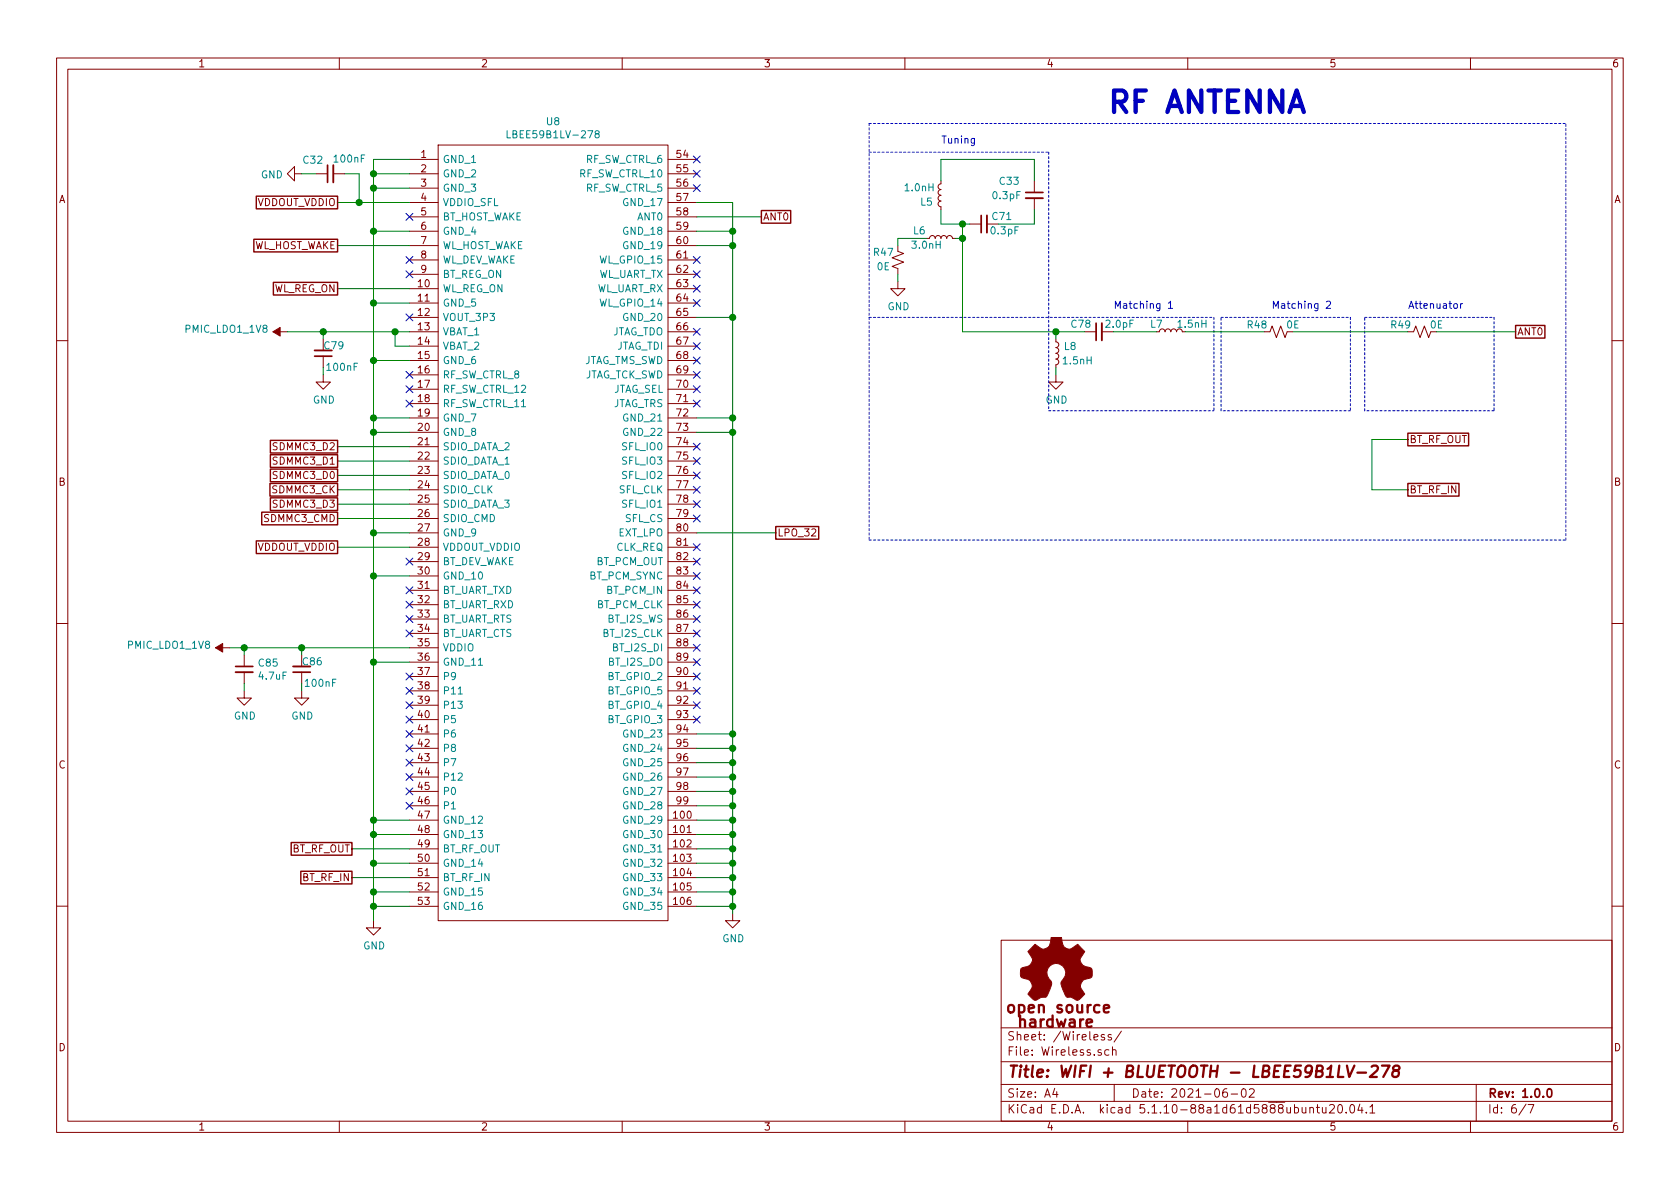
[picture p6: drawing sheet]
<svg xmlns="http://www.w3.org/2000/svg" width="297mm" height="210mm" viewBox="0 0 297 210" stroke-linecap="round" stroke-linejoin="round" font-family="sans-serif">
<g fill="none" stroke="#840000" stroke-width=".18">
<path d="M10 10.3h277v189.9h-277zM12 12.2h273v186.1h-273zM60 10.3v1.9M110 10.3v1.9M160 10.3v1.9M210 10.3v1.9M260 10.3v1.9M52.1 30.7v-1.2l-1.3 1.2 1.3 1.3v-1.3h1.2M55.9 30.7h2M58.9 30.7h2.1M72.4 28.2h5.1M72.4 30.7h5.1"/>
<path d="M72.4 33.3h5.1M72.4 35.8h5.1M72.4 38.3h5.1M77.5 25.6h40.6v137.2h-40.6zM118.1 28.2h5.1M118.1 30.7h5.1M118.1 33.3h5.1M118.1 35.8h5.1M118.1 38.3h5.1M166.4 32v.5l-.3 .1-.2 .3 .1 .4 .4 .2-.3 .1-.2 .4 .1 .3 .4 .2-.3 .1-.2 .4 .1 .4 .4 .2-.3 .1-.2 .3 .1 .4 .4 .2v.5M171.4 39.6h2.1M174.5 39.6h2"/>
<path d="M182.9 32v2M182.9 35v2.1M48.3 58.7h2.5M72.4 58.7h5.1M72.4 51h5.1M72.4 53.6h5.1M72.4 56.1h5.1M72.4 40.9h5.1M72.4 43.4h5.1M72.4 46h5.1M72.4 48.5h5.1M118.1 58.7h5.1"/>
<path d="M118.1 51h5.1M118.1 53.6h5.1M118.1 56.1h5.1M118.1 40.9h5.1M118.1 43.4h5.1M118.1 46h5.1M118.1 48.5h5.1M158.7 49.8v1.2h1.3l-1.3 1.3-1.2-1.3h1.2M158.7 43.4v1l1.1 .4-2.1 .8 2.1 .7-2.1 .8 1 .4v1M164.3 42.2l.2-.4 .2-.1 .5 .1 .2 .4 .1-.4 .3-.1 .4 .1 .2 .4 .1-.4 .3-.1 .4 .1 .2 .4 .1-.4 .3-.1 .4 .1 .2 .4h.5M186.7 59.9v.5l.3 .2 .2 .3-.1 .4-.4 .2 .3 .1 .2 .3-.1 .4-.4 .2 .3 .1 .2 .3-.1 .4-.4 .2 .3 .1 .2 .3-.1 .4-.4 .2v.5M191.8 58.7h2"/>
<path d="M194.8 58.7h2M204.5 58.7h.5l.1-.4 .3-.1 .4 .1 .2 .4 .1-.4 .3-.1 .4 .1 .2 .4 .1-.4 .3-.1 .4 .1 .2 .4 .2-.4 .2-.1 .5 .1 .1 .4h.5M223.5 58.7h1l.4-1 .8 2 .7-2 .8 2 .4-1M248.9 58.7h1l.4-1 .8 2 .7-2 .8 2 .4-1M10 60.2h2M57.1 66.3v1.3h1.3l-1.3 1.2-1.2-1.2h1.2M57.1 63v2M72.4 61.2h5.1M72.4 63.7h5.1M72.4 66.3h5.1M72.4 68.8h5.1M72.4 71.4h5.1"/>
<path d="M72.4 73.9h5.1M72.4 76.4h5.1M72.4 79h5.1M118.1 61.2h5.1M118.1 63.7h5.1M118.1 66.3h5.1M118.1 68.8h5.1M118.1 71.4h5.1M118.1 73.9h5.1M118.1 76.4h5.1M118.1 79h5.1M186.7 66.3v1.3h1.3l-1.3 1.2-1.3-1.2h1.3"/>
<path d="M285 60.2h2M72.4 81.5h5.1M72.4 84.1h5.1M72.4 86.6h5.1M72.4 89.1h5.1M72.4 91.7h5.1M72.4 94.2h5.1M72.4 96.8h5.1M72.4 99.3h5.1M118.1 81.5h5.1M118.1 84.1h5.1M118.1 86.6h5.1"/>
<path d="M118.1 89.1h5.1M118.1 91.7h5.1M118.1 94.2h5.1M118.1 96.8h5.1M118.1 99.3h5.1M10 110.3h2M38.1 114.5h2.5M43.2 115.8v2.1M43.2 118.9v2M53.3 118.9v2M72.4 101.8h5.1M72.4 104.4h5.1"/>
<path d="M72.4 106.9h5.1M72.4 109.5h5.1M72.4 112h5.1M72.4 114.5h5.1M72.4 117.1h5.1M72.4 119.6h5.1M118.1 101.8h5.1M118.1 104.4h5.1M118.1 106.9h5.1M118.1 109.5h5.1M118.1 112h5.1M118.1 114.5h5.1"/>
<path d="M118.1 117.1h5.1M118.1 119.6h5.1M285 110.3h2M43.2 122.2v1.2h1.2l-1.2 1.3-1.3-1.3h1.3M53.3 122.2v1.2h1.3l-1.3 1.3-1.2-1.3h1.2M72.4 122.2h5.1M72.4 124.7h5.1M72.4 127.2h5.1M72.4 129.8h5.1M72.4 132.3h5.1M72.4 134.9h5.1M72.4 137.4h5.1"/>
<path d="M72.4 139.9h5.1M118.1 122.2h5.1M118.1 124.7h5.1M118.1 127.2h5.1M118.1 129.8h5.1M118.1 132.3h5.1M118.1 134.9h5.1M118.1 137.4h5.1M118.1 139.9h5.1M72.4 145h5.1M72.4 147.6h5.1M72.4 150.1h5.1"/>
<path d="M72.4 152.6h5.1M72.4 155.2h5.1M72.4 157.7h5.1M72.4 142.5h5.1M118.1 145h5.1M118.1 147.6h5.1M118.1 150.1h5.1M118.1 152.6h5.1M118.1 155.2h5.1M118.1 157.7h5.1M118.1 142.5h5.1M10 160.2h2"/>
<path d="M66 162.8v1.3h1.3l-1.3 1.2-1.2-1.2h1.2M72.4 160.3h5.1M118.1 160.3h5.1M129.5 161.5v1.3h1.3l-1.3 1.3-1.2-1.3h1.2M177 166.3h108v32h-108zM285 160.2h2M60 198.3v1.9M110 198.3v1.9M160 198.3v1.9M177 194.8h108M177 191.8h108M177 187.8h108"/>
<path d="M177 181.8h108M186.5 192.5l-.4 1h1M186.8 193v1M195.3 183a.37 .37 0 0 0-.6 .1l.1 .3 .5 .1v.1l-.2 .3-.4-.1M196.1 185.7l-.5-.1-.3 .3 .1 .6 .2 .1 .5-.1M196.5 183l-.4-.1-.2 .2 .1 .3 .5 .1v.3h-.6M196.7 185.7l.2-.1 .4 .1v.9M196.7 185.1v1.5M197 191.8v3M198.3 182.3l-1.3 2M210 198.3v1.9M216.9 192.5a.62 .62 0 0 0-.7 .7l.1 .7 .2 .1 .5-.1v-.5l-.1-.2-.4-.1-.3 .3"/>
<path d="M217.7 193.5h1.1M219.6 192.7l.4-.2a.94 .94 0 0 1 0 1.5 .82 .82 0 0 1-.4-1.3zM220.9 192.7l.2-.2h.4l.2 .2 .1 .3-1 1h1M231.6 196l.2-.2 .4 .1v.9M231.6 195.8v1M232.7 195.8h.6M232.9 195.3v1.3l.4 .2M233.8 195.8l.1 .9 .3 .1 .2-.1M234.4 195.8v1M235.1 195.5l.2-.2h.4l.2 .5-.9 1h.9M236.7 195.4l.3-.1a.94 .94 0 0 1 0 1.5h-.1a1 1 0 0 1-.2-1.4zM238 196.7v.1"/>
<path d="M238.8 195.5l.3-.2a.94 .94 0 0 1 0 1.5 .82 .82 0 0 1-.3-1.3zM240.4 195.2l-.3 1.1h.9M240.8 195.8v1M241.6 196.7v.1M242.2 195.8l.4-.5v1.5M242.2 196.8h.9M260 198.3v1.9M261 191.8v6.5M269.8 195.2l-1.2 2M270.2 195.3h1l-.6 1.5"/>
</g>
<path d="M57.9 29.2v3.1M173.5 38.1v3M181.4 34h3M193.8 57.1v3.1M55.6 63h3.1M41.7 117.9h3M51.8 118.9h3.1M273.7 192.6l.3-.1a.94 .94 0 0 1 0 1.5h-.1a1 1 0 0 1-.2-1.4z" fill="none" stroke="#840000" stroke-width=".3"/>
<path d="M178.3 177.9a.56 .56 0 0 1 1 .2v.6a.54 .54 0 0 1-.5 .4 .54 .54 0 0 1-.5-.4zM238.2 188.4l.4 2 .9-2M240 189.7h1.5M242.5 188.6l.3-.2h.5l.3 .2v.4l-.1 .3-1.3 1.1h1.2M244.3 188.4h1.4l-1.1 2M246.6 189.3l-.2-.2-.1-.3a.65 .65 0 0 1 1.1-.2v.3a.69 .69 0 0 1-.8 .4 .65 .65 0 0 0-.3 1 .66 .66 0 0 0 .8 0 .66 .66 0 0 0 .2-.8l-.3-.2" fill="none" stroke="#840000" stroke-width=".41"/>
<path d="M58.9 29.2v3.1M174.5 38.1v3M181.4 35h3M194.8 57.1v3.1M55.6 62h3.1M41.7 118.9h3M51.8 117.9h3.1" fill="none" stroke="#840000" stroke-width=".33"/>
<path d="M89.7 23.1v1.3h.6M105.5 23.7l-.3-.3 .1-.2 .4-.1 .2 .1v.3l-.6 .2-.1 .2v.2l.3 .3 .3-.1 .1-.2v-.3l-.2-.1M81 122.7h.7" fill="none" stroke="#008484" stroke-width=".18"/>
<g fill="#840000" stroke="#840000" stroke-width=".18">
<path d="M48.3 58.7l1.2-.8v1.5z"/>
<path d="M38.1 114.5l1.3-.7v1.5z"/>
<path d="M183 167l.7 .5a1.22 1.22 0 0 0 1.3 .2 1.22 1.22 0 0 0 .8-1.2l.1-.7h1.8a1.89 1.89 0 0 0 .8 1.9 .98 .98 0 0 0 1.4-.2l.7-.5 1.2 1.3-.5 .7a1.15 1.15 0 0 0-.2 1.2 1.15 1.15 0 0 0 .9 .7l.9 .3a1.87 1.87 0 0 1 .1 1.6l-.6 .2a1.27 1.27 0 0 0-1.2 .8 1.27 1.27 0 0 0 .2 1.3l.4 .7-1 1-.2 .1h-.3a1.47 1.47 0 0 0-1.6-.5l-.5-.7a4 4 0 0 1-.6-2l.1-.2a1.71 1.71 0 0 0 .4-2.6 1.71 1.71 0 0 0-2.6 0 1.71 1.71 0 0 0 .3 2.6 1.38 1.38 0 0 1-.2 1.4l-.7 1.4a1.78 1.78 0 0 0-1.6 .6h-.3l-.3-.1-1-1 .5-.7a1.34 1.34 0 0 0 .1-1.4 1.34 1.34 0 0 0-1.3-.7 .7 .7 0 0 1-.6-1l.1-.7 .2-.2a2.1 2.1 0 0 0 1.7-.8 .91 .91 0 0 0-.2-1.3l-.5-.7z"/>
</g>
<g fill="none" stroke="#0000c2" stroke-width=".18" stroke-dasharray=".4 .4">
<path d="M153.7 21.8h123.2M153.7 26.9h31.7M153.7 21.8v73.7M185.4 26.9v45.7M153.7 56.1h60.9M214.6 56.1v16.5M215.9 56.1h22.9M238.8 56.1v16.5M241.3 56.1h22.9M264.2 56.1v16.5M185.4 72.6h29.2M215.9 72.6v-16.5"/>
<path d="M238.8 72.6h-22.9M241.3 72.6v-16.5M264.2 72.6h-22.9M153.7 95.5h123.2M276.9 95.5v-73.7"/>
</g>
<g fill="none" stroke="#008400" stroke-width=".18">
<path d="M53.3 30.7h2.6M59.7 35.8h12.7M61 30.7h2.5v5.1M66 30.7h6.4M66 33.3h6.4M72.4 28.2h-6.4v134.6M123.2 35.8h6.3v125.7M123.2 38.3h11.4M166.4 32v-3.8h16.5v3.8M166.4 37.1v2.5h5M170.2 39.6v19.1h21.6M182.9 37.1v2.5h-6.4"/>
<path d="M50.8 58.7h21.6M57.1 58.7v1.2M59.7 43.4h12.7M59.7 51h12.7M66 53.6h6.4M66 40.9h6.4M69.8 58.7v2.5h2.6M123.2 43.4h6.3M123.2 56.1h6.3M123.2 40.9h6.3M158.7 48.5v1.3M163.8 42.2h-5.1v1.2"/>
<path d="M168.9 42.2h1.3M186.7 58.7v1.2M196.8 58.7h7.7M209.5 58.7h14M228.6 58.7h20.3M254 58.7h14M57.1 65v1.3M59.7 79h12.7M66 76.4h6.4M66 73.9h6.4M66 63.7h6.4M123.2 76.4h6.3"/>
<path d="M123.2 73.9h6.3M186.7 65v1.3M248.9 77.7h-6.3v8.9h6.3M59.7 81.5h12.7M59.7 84.1h12.7M59.7 86.6h12.7M59.7 89.1h12.7M59.7 91.7h12.7M59.7 96.8h12.7M66 94.2h6.4M123.2 94.2h14M40.6 114.5h31.8"/>
<path d="M43.2 114.5v1.3M53.3 114.5v1.3M66 117.1h6.4M66 101.8h6.4M43.2 120.9v1.3M53.3 120.9v1.3M123.2 129.8h6.3M123.2 132.3h6.3M123.2 134.9h6.3M123.2 137.4h6.3M123.2 139.9h6.3M62.2 155.2h10.2"/>
<path d="M62.2 150.1h10.2M66 157.7h6.4M66 152.6h6.4M66 147.6h6.4M66 145h6.4M123.2 155.2h6.3M123.2 150.1h6.3M123.2 157.7h6.3M123.2 152.6h6.3M123.2 147.6h6.3M123.2 145h6.3M123.2 142.5h6.3"/>
<path d="M66 160.3h6.4M123.2 160.3h6.3"/>
</g>
<g fill="none" stroke="#840000" stroke-width=".25">
<path d="M45.3 34.7h14.4v2.2h-14.4zM134.6 37.2h5.2v2.3h-5.2zM44.9 42.3h14.8v2.2h-14.8zM48.3 49.9h11.4v2.3h-11.4zM268 57.6h5.2v2.2h-5.2zM47.8 77.9h11.9v2.2h-11.9zM248.9 76.6h10.8v2.2h-10.8zM45.3 95.7h14.4v2.2h-14.4zM46.3 90.6h13.4v2.2h-13.4zM47.7 85.5h12v2.2h-12zM47.8 88h11.9v2.3h-11.9zM47.8 80.4h11.9v2.2h-11.9z"/>
<path d="M47.8 83h11.9v2.2h-11.9zM137.2 93.1h7.6v2.2h-7.6zM248.9 85.5h9.1v2.2h-9.1zM51.5 149h10.7v2.2h-10.7zM53.2 154.1h9v2.2h-9z"/>
</g>
<path d="M206.6 53.6l.4-.3v1.2M206.6 54.5h.7M234.5 53.4l.5-.1 .3 .3-.1 .2-.7 .7h.8M258.2 53.7v.8M258.6 53.7l-.4 .2" fill="none" stroke="#0000c2" stroke-width=".18"/>
<g fill="#008400" stroke="#008400" stroke-width=".25">
<circle cx="129.5" cy="40.9" r=".51"/>
<circle cx="66" cy="40.9" r=".51"/>
<circle cx="66" cy="53.6" r=".51"/>
<circle cx="170.2" cy="42.2" r=".51"/>
<circle cx="129.5" cy="43.4" r=".51"/>
<circle cx="186.7" cy="58.7" r=".51"/>
<circle cx="129.5" cy="160.3" r=".51"/>
<circle cx="66" cy="63.7" r=".51"/>
<circle cx="66" cy="73.9" r=".51"/>
<circle cx="66" cy="147.6" r=".51"/>
<circle cx="66" cy="33.3" r=".51"/>
<circle cx="66" cy="76.4" r=".51"/>
<circle cx="66" cy="94.2" r=".51"/>
<circle cx="170.2" cy="39.6" r=".51"/>
<circle cx="66" cy="160.3" r=".51"/>
<circle cx="66" cy="101.8" r=".51"/>
<circle cx="66" cy="117.1" r=".51"/>
<circle cx="66" cy="157.7" r=".51"/>
<circle cx="66" cy="30.7" r=".51"/>
<circle cx="66" cy="145" r=".51"/>
<circle cx="66" cy="152.6" r=".51"/>
<circle cx="129.5" cy="142.5" r=".51"/>
<circle cx="129.5" cy="56.1" r=".51"/>
<circle cx="129.5" cy="73.9" r=".51"/>
<circle cx="43.2" cy="114.5" r=".51"/>
<circle cx="129.5" cy="76.4" r=".51"/>
<circle cx="129.5" cy="129.8" r=".51"/>
<circle cx="57.2" cy="58.7" r=".51"/>
<circle cx="129.5" cy="132.3" r=".51"/>
<circle cx="69.9" cy="58.7" r=".51"/>
<circle cx="129.5" cy="134.9" r=".51"/>
<circle cx="129.5" cy="137.4" r=".51"/>
<circle cx="129.5" cy="139.9" r=".51"/>
<circle cx="53.3" cy="114.5" r=".51"/>
<circle cx="129.5" cy="145" r=".51"/>
<circle cx="63.5" cy="35.8" r=".51"/>
<circle cx="129.5" cy="157.7" r=".51"/>
<circle cx="129.5" cy="155.2" r=".51"/>
<circle cx="129.5" cy="152.6" r=".51"/>
<circle cx="129.5" cy="150.1" r=".51"/>
<circle cx="129.5" cy="147.6" r=".51"/>
</g>
<g fill="none" stroke="#000084" stroke-width=".18">
<path d="M71.8 37.7l1.2 1.3M73 37.7l-1.2 1.3M122.6 27.6l1.2 1.2M122.6 30.1l1.2 1.2M122.6 32.7l1.2 1.2M123.8 27.6l-1.2 1.2M123.8 30.1l-1.2 1.2M123.8 32.7l-1.2 1.2M71.8 55.5l1.2 1.2M71.8 45.4l1.2 1.2M71.8 47.9l1.2 1.2M73 55.5l-1.2 1.2"/>
<path d="M73 45.4l-1.2 1.2M73 47.9l-1.2 1.2M122.6 58.1l1.2 1.2M122.6 45.4l1.2 1.2M122.6 47.9l1.2 1.2M122.6 50.4l1.2 1.3M122.6 53l1.2 1.2M123.8 47.9l-1.2 1.2M123.8 53l-1.2 1.2M123.8 58.1l-1.2 1.2M123.8 45.4l-1.2 1.2M123.8 50.4l-1.2 1.3"/>
<path d="M71.8 70.8l1.2 1.2M71.8 68.2l1.2 1.2M71.8 65.7l1.2 1.2M73 70.8l-1.2 1.2M73 68.2l-1.2 1.2M73 65.7l-1.2 1.2M122.6 68.2l1.2 1.2M122.6 60.6l1.2 1.2M122.6 63.1l1.2 1.3M122.6 65.7l1.2 1.2M122.6 70.8l1.2 1.2M122.6 78.4l1.2 1.2"/>
<path d="M123.8 68.2l-1.2 1.2M123.8 60.6l-1.2 1.2M123.8 63.1l-1.2 1.3M123.8 65.7l-1.2 1.2M123.8 70.8l-1.2 1.2M123.8 78.4l-1.2 1.2M71.8 98.7l1.2 1.2M73 98.7l-1.2 1.2M122.6 98.7l1.2 1.2M122.6 86l1.2 1.2M122.6 88.5l1.2 1.3M122.6 91.1l1.2 1.2"/>
<path d="M122.6 96.2l1.2 1.2M122.6 83.5l1.2 1.2M122.6 80.9l1.2 1.2M123.8 98.7l-1.2 1.2M123.8 86l-1.2 1.2M123.8 88.5l-1.2 1.3M123.8 91.1l-1.2 1.2M123.8 96.2l-1.2 1.2M123.8 83.5l-1.2 1.2M123.8 80.9l-1.2 1.2M71.8 106.3l1.2 1.2M71.8 119l1.2 1.2"/>
<path d="M71.8 103.8l1.2 1.2M71.8 111.4l1.2 1.2M71.8 108.9l1.2 1.2M73 106.3l-1.2 1.2M73 119l-1.2 1.2M73 103.8l-1.2 1.2M73 111.4l-1.2 1.2M73 108.9l-1.2 1.2M122.6 106.3l1.2 1.2M122.6 103.8l1.2 1.2M122.6 101.2l1.2 1.3M122.6 111.4l1.2 1.2"/>
<path d="M122.6 108.9l1.2 1.2M122.6 113.9l1.2 1.3M122.6 116.5l1.2 1.2M122.6 119l1.2 1.2M123.8 106.3l-1.2 1.2M123.8 103.8l-1.2 1.2M123.8 101.2l-1.2 1.3M123.8 111.4l-1.2 1.2M123.8 108.9l-1.2 1.2M123.8 113.9l-1.2 1.3M123.8 116.5l-1.2 1.2M123.8 119l-1.2 1.2"/>
<path d="M71.8 121.6l1.2 1.2M71.8 126.6l1.2 1.3M71.8 129.2l1.2 1.2M71.8 131.7l1.2 1.2M71.8 134.3l1.2 1.2M71.8 136.8l1.2 1.2M71.8 139.3l1.2 1.3M71.8 124.1l1.2 1.2M73 121.6l-1.2 1.2M73 136.8l-1.2 1.2M73 139.3l-1.2 1.3M73 126.6l-1.2 1.3"/>
<path d="M73 129.2l-1.2 1.2M73 131.7l-1.2 1.2M73 134.3l-1.2 1.2M73 124.1l-1.2 1.2M122.6 121.6l1.2 1.2M122.6 124.1l1.2 1.2M122.6 126.6l1.2 1.3M123.8 121.6l-1.2 1.2M123.8 124.1l-1.2 1.2M123.8 126.6l-1.2 1.3M71.8 141.9l1.2 1.2M73 141.9l-1.2 1.2"/>
</g>
<text font-size="5.3" fill="#0000c2" x="195.6" y="20">RF ANTENNA</text>
<g font-size="2.8" fill="#840000">
<text x="179.3" y="179.1">open source</text>
<text x="180.5" y="181.7">hardware</text>
<text x="178" y="190.5">Title: WIFI + BLUETOOTH - LBEE59B1LV-278</text>
</g>
<g font-size="2.1" fill="#840000">
<text x="178" y="184">Sheet: /Wireless/</text>
<text x="178" y="186.7">File: Wireless.sch</text>
<text x="178" y="196.9">KiCad E.D.A. kicad 5.1.10-88a1d61d5888ubuntu20.04.1</text>
<text x="178" y="194.1">Size: A4</text>
<text x="200" y="194.1">Date: 2021-06-02</text>
<text x="263" y="194.1">Rev: 1.0.0</text>
<text x="263" y="196.9">Id: 6/7</text>
</g>
<g font-size="1.8" fill="#840000">
<text x="35" y="11.9">1</text>
<text x="85" y="11.9">2</text>
<text x="135" y="11.9">3</text>
<text x="185" y="11.9">4</text>
<text x="235" y="11.9">5</text>
<text x="285" y="11.9">6</text>
<text x="74.4" y="27.9">1</text>
<text x="119.7" y="27.9">54</text>
<text x="10.4" y="35.9">A</text>
<text x="74.4" y="30.5">2</text>
<text x="74.4" y="33">3</text>
<text x="74.4" y="35.6">4</text>
<text x="119.7" y="30.5">55</text>
<text x="119.7" y="33">56</text>
<text x="119.7" y="35.6">57</text>
<text x="285.4" y="35.9">A</text>
<text x="45.4" y="36.4">VDDOUT_VDDIO</text>
<text x="74.4" y="38.1">5</text>
<text x="74.4" y="40.6">6</text>
<text x="119.7" y="38.1">58</text>
<text x="119.7" y="40.6">59</text>
<text x="134.9" y="39">ANT0</text>
<text x="44.4" y="44.1">WL_HOST_WAKE</text>
<text x="74.4" y="43.2">7</text>
<text x="74.4" y="45.7">8</text>
<text x="119.7" y="43.2">60</text>
<text x="119.7" y="45.7">61</text>
<text x="48.2" y="51.7">WL_REG_ON</text>
<text x="74" y="50.8">10</text>
<text x="74" y="53.3">11</text>
<text x="74.4" y="48.3">9</text>
<text x="119.7" y="48.3">62</text>
<text x="119.7" y="50.8">63</text>
<text x="119.7" y="53.3">64</text>
<text x="74" y="55.9">12</text>
<text x="74" y="58.4">13</text>
<text x="119.7" y="55.9">65</text>
<text x="119.7" y="58.4">66</text>
<text x="268.2" y="59.3">ANT0</text>
<text x="74" y="61">14</text>
<text x="74" y="63.5">15</text>
<text x="119.7" y="61">67</text>
<text x="119.7" y="63.5">68</text>
<text x="74" y="66">16</text>
<text x="74" y="68.6">17</text>
<text x="74" y="71.1">18</text>
<text x="119.7" y="66">69</text>
<text x="119.7" y="68.6">70</text>
<text x="119.7" y="71.1">71</text>
<text x="74" y="73.7">19</text>
<text x="74" y="76.2">20</text>
<text x="119.7" y="73.7">72</text>
<text x="119.7" y="76.2">73</text>
<text x="48.5" y="79.6">SDMMC3_D2</text>
<text x="48.5" y="82.2">SDMMC3_D1</text>
<text x="74" y="78.7">21</text>
<text x="74" y="81.3">22</text>
<text x="74" y="83.8">23</text>
<text x="119.7" y="78.7">74</text>
<text x="119.7" y="81.3">75</text>
<text x="119.7" y="83.8">76</text>
<text x="249.2" y="78.4">BT_RF_OUT</text>
<text x="10.4" y="85.9">B</text>
<text x="48.2" y="87.2">SDMMC3_CK</text>
<text x="48.5" y="89.8">SDMMC3_D3</text>
<text x="48.5" y="84.7">SDMMC3_D0</text>
<text x="74" y="86.4">24</text>
<text x="74" y="88.9">25</text>
<text x="119.7" y="86.4">77</text>
<text x="119.7" y="88.9">78</text>
<text x="249.2" y="87.2">BT_RF_IN</text>
<text x="285.4" y="85.9">B</text>
<text x="46.8" y="92.3">SDMMC3_CMD</text>
<text x="74" y="91.4">26</text>
<text x="74" y="94">27</text>
<text x="119.7" y="91.4">79</text>
<text x="119.7" y="94">80</text>
<text x="137.4" y="94.9">LPO_32</text>
<text x="45.4" y="97.4">VDDOUT_VDDIO</text>
<text x="74" y="96.5">28</text>
<text x="74" y="99.1">29</text>
<text x="74" y="101.6">30</text>
<text x="119.7" y="96.5">81</text>
<text x="119.7" y="99.1">82</text>
<text x="119.7" y="101.6">83</text>
<text x="74" y="104.1">31</text>
<text x="74" y="106.7">32</text>
<text x="119.7" y="104.1">84</text>
<text x="119.7" y="106.7">85</text>
<text x="74" y="109.2">33</text>
<text x="74" y="111.8">34</text>
<text x="119.7" y="109.2">86</text>
<text x="119.7" y="111.8">87</text>
<text x="74" y="114.3">35</text>
<text x="74" y="116.8">36</text>
<text x="74" y="119.4">37</text>
<text x="119.7" y="114.3">88</text>
<text x="119.7" y="116.8">89</text>
<text x="119.7" y="119.4">90</text>
<text x="74" y="121.9">38</text>
<text x="74" y="124.5">39</text>
<text x="119.7" y="121.9">91</text>
<text x="119.7" y="124.5">92</text>
<text x="74" y="127">40</text>
<text x="74" y="129.5">41</text>
<text x="119.7" y="127">93</text>
<text x="119.7" y="129.5">94</text>
<text x="10.4" y="135.9">C</text>
<text x="74" y="132.1">42</text>
<text x="74" y="134.6">43</text>
<text x="74" y="137.2">44</text>
<text x="119.7" y="132.1">95</text>
<text x="119.7" y="134.6">96</text>
<text x="119.7" y="137.2">97</text>
<text x="285.4" y="135.9">C</text>
<text x="74" y="139.7">45</text>
<text x="74" y="142.2">46</text>
<text x="119.7" y="139.7">98</text>
<text x="119.7" y="142.2">99</text>
<text x="74" y="144.8">47</text>
<text x="74" y="147.3">48</text>
<text x="74" y="149.9">49</text>
<text x="119.2" y="144.8">100</text>
<text x="119.2" y="147.3">101</text>
<text x="119.2" y="149.9">102</text>
<text x="51.6" y="150.7">BT_RF_OUT</text>
<text x="53.5" y="155.8">BT_RF_IN</text>
<text x="74" y="152.4">50</text>
<text x="74" y="154.9">51</text>
<text x="119.2" y="152.4">103</text>
<text x="119.2" y="154.9">104</text>
<text x="74" y="157.5">52</text>
<text x="74" y="160">53</text>
<text x="119.2" y="157.5">105</text>
<text x="119.2" y="160">106</text>
<text x="10.4" y="185.9">D</text>
<text x="285.4" y="185.9">D</text>
<text x="35" y="199.9">1</text>
<text x="85" y="199.9">2</text>
<text x="135" y="199.9">3</text>
<text x="185" y="199.9">4</text>
<text x="235" y="199.9">5</text>
<text x="285" y="199.9">6</text>
</g>
<g font-size="1.8" fill="#008484">
<text x="96.7" y="22.1">U8</text>
<text x="53.7" y="29">C32</text>
<text x="59.2" y="28.7">100nF</text>
<text x="78.2" y="28.8">GND_1</text>
<text x="90.4" y="24.5">LBEE59B1LV-278</text>
<text x="103.5" y="28.8">RF_SW_CTRL_6</text>
<text x="46.1" y="31.5">GND</text>
<text x="78.2" y="31.4">GND_2</text>
<text x="78.2" y="33.9">GND_3</text>
<text x="102.5" y="31.4">RF_SW_CTRL_10</text>
<text x="103.5" y="33.9">RF_SW_CTRL_5</text>
<text x="160.1" y="33.8">1.0nH</text>
<text x="175.6" y="35.2">0.3pF</text>
<text x="176.8" y="32.7">C33</text>
<text x="78.2" y="36.4">VDDIO_SFL</text>
<text x="78.2" y="39">BT_HOST_WAKE</text>
<text x="78.2" y="41.5">GND_4</text>
<text x="110.5" y="36.4">GND_17</text>
<text x="110.5" y="41.5">GND_18</text>
<text x="112.7" y="39">ANT0</text>
<text x="161.5" y="41.4">L6</text>
<text x="162.8" y="36.4">L5</text>
<text x="175.3" y="41.4">0.3pF</text>
<text x="175.5" y="38.9">C71</text>
<text x="78.2" y="44.1">WL_HOST_WAKE</text>
<text x="78.2" y="46.6">WL_DEV_WAKE</text>
<text x="106.2" y="46.6">WL_GPIO_15</text>
<text x="110.5" y="44.1">GND_19</text>
<text x="154.6" y="45.3">R47</text>
<text x="155.1" y="47.8">0E</text>
<text x="161.4" y="44">3.0nH</text>
<text x="78.2" y="51.7">WL_REG_ON</text>
<text x="78.2" y="49.1">BT_REG_ON</text>
<text x="105.3" y="51.7">WL_UART_RX</text>
<text x="105.5" y="49.1">WL_UART_TX</text>
<text x="32.9" y="58.8">PMIC_LDO1_1V8</text>
<text x="78.2" y="54.2">GND_5</text>
<text x="78.2" y="56.8">VOUT_3P3</text>
<text x="78.2" y="59.3">VBAT_1</text>
<text x="106.2" y="54.2">WL_GPIO_14</text>
<text x="107.9" y="59.3">JTAG_TDO</text>
<text x="110.5" y="56.8">GND_20</text>
<text x="156.9" y="54.9">GND</text>
<text x="189.5" y="58">C78</text>
<text x="195.6" y="58">2.0pF</text>
<text x="203.5" y="58">L7</text>
<text x="208.4" y="58">1.5nH</text>
<text x="220.6" y="58.1">R48</text>
<text x="227.5" y="58.1">0E</text>
<text x="246" y="58.1">R49</text>
<text x="252.9" y="58.1">0E</text>
<text x="57.4" y="61.8">C79</text>
<text x="57.9" y="65.6">100nF</text>
<text x="78.2" y="61.8">VBAT_2</text>
<text x="78.2" y="64.4">GND_6</text>
<text x="102.8" y="64.4">JTAG_TMS_SWD</text>
<text x="108.8" y="61.8">JTAG_TDI</text>
<text x="188.1" y="64.4">1.5nH</text>
<text x="188.2" y="61.9">L8</text>
<text x="55.3" y="71.4">GND</text>
<text x="78.2" y="66.9">RF_SW_CTRL_8</text>
<text x="78.2" y="69.5">RF_SW_CTRL_12</text>
<text x="102.9" y="66.9">JTAG_TCK_SWD</text>
<text x="108.2" y="69.5">JTAG_SEL</text>
<text x="184.9" y="71.4">GND</text>
<text x="78.2" y="72">RF_SW_CTRL_11</text>
<text x="78.2" y="74.5">GND_7</text>
<text x="78.2" y="77.1">GND_8</text>
<text x="108.1" y="72">JTAG_TRS</text>
<text x="110.5" y="74.5">GND_21</text>
<text x="110.5" y="77.1">GND_22</text>
<text x="78.2" y="79.6">SDIO_DATA_2</text>
<text x="78.2" y="82.2">SDIO_DATA_1</text>
<text x="110.2" y="79.6">SFL_IO0</text>
<text x="110.2" y="82.2">SFL_IO3</text>
<text x="78.2" y="84.7">SDIO_DATA_0</text>
<text x="78.2" y="87.2">SDIO_CLK</text>
<text x="78.2" y="89.8">SDIO_DATA_3</text>
<text x="109.4" y="87.2">SFL_CLK</text>
<text x="110.2" y="84.7">SFL_IO2</text>
<text x="110.2" y="89.8">SFL_IO1</text>
<text x="78.2" y="92.3">SDIO_CMD</text>
<text x="78.2" y="94.9">GND_9</text>
<text x="109.3" y="94.9">EXT_LPO</text>
<text x="110.6" y="92.3">SFL_CS</text>
<text x="78.2" y="97.4">VDDOUT_VDDIO</text>
<text x="78.2" y="99.9">BT_DEV_WAKE</text>
<text x="105.4" y="99.9">BT_PCM_OUT</text>
<text x="108.9" y="97.4">CLK_REQ</text>
<text x="78.2" y="102.5">GND_10</text>
<text x="78.2" y="105">BT_UART_TXD</text>
<text x="78.2" y="107.6">BT_UART_RXD</text>
<text x="104.2" y="102.5">BT_PCM_SYNC</text>
<text x="105.5" y="107.6">BT_PCM_CLK</text>
<text x="107.3" y="105">BT_PCM_IN</text>
<text x="78.2" y="110.1">BT_UART_RTS</text>
<text x="78.2" y="112.6">BT_UART_CTS</text>
<text x="106.7" y="112.6">BT_I2S_CLK</text>
<text x="107.5" y="110.1">BT_I2S_WS</text>
<text x="22.8" y="114.7">PMIC_LDO1_1V8</text>
<text x="45.8" y="117.9">C85</text>
<text x="53.6" y="117.6">C86</text>
<text x="78.2" y="115.2">VDDIO</text>
<text x="78.2" y="117.7">GND_11</text>
<text x="107.7" y="117.7">BT_I2S_DO</text>
<text x="108.6" y="115.2">BT_I2S_DI</text>
<text x="45.9" y="120.2">4.7uF</text>
<text x="54.1" y="121.5">100nF</text>
<text x="78.2" y="120.3">P9</text>
<text x="78.2" y="122.8">P11</text>
<text x="78.2" y="125.3">P13</text>
<text x="107.6" y="120.3">BT_GPIO_2</text>
<text x="107.6" y="122.8">BT_GPIO_5</text>
<text x="107.6" y="125.3">BT_GPIO_4</text>
<text x="41.4" y="127.2">GND</text>
<text x="51.5" y="127.2">GND</text>
<text x="78.2" y="127.9">P5</text>
<text x="78.2" y="130.4">P6</text>
<text x="107.6" y="127.9">BT_GPIO_3</text>
<text x="110.5" y="130.4">GND_23</text>
<text x="78.2" y="133">P8</text>
<text x="78.2" y="135.5">P7</text>
<text x="110.5" y="133">GND_24</text>
<text x="110.5" y="135.5">GND_25</text>
<text x="78.2" y="138">P12</text>
<text x="78.2" y="140.6">P0</text>
<text x="78.2" y="143.1">P1</text>
<text x="110.5" y="138">GND_26</text>
<text x="110.5" y="140.6">GND_27</text>
<text x="110.5" y="143.1">GND_28</text>
<text x="78.2" y="145.7">GND_12</text>
<text x="78.2" y="148.2">GND_13</text>
<text x="110.5" y="145.7">GND_29</text>
<text x="110.5" y="148.2">GND_30</text>
<text x="78.2" y="150.7">BT_RF_OUT</text>
<text x="78.2" y="153.3">GND_14</text>
<text x="78.2" y="155.8">BT_RF_IN</text>
<text x="110.5" y="150.7">GND_31</text>
<text x="110.5" y="153.3">GND_32</text>
<text x="110.5" y="155.8">GND_33</text>
<text x="78.2" y="158.4">GND_15</text>
<text x="78.2" y="160.9">GND_16</text>
<text x="110.5" y="158.4">GND_34</text>
<text x="110.5" y="160.9">GND_35</text>
<text x="64.2" y="167.9">GND</text>
<text x="127.7" y="166.6">GND</text>
</g>
<g font-size="1.8" fill="#0000c2">
<text x="166.4" y="25.4">Tuning</text>
<text x="196.8" y="54.6">Matching 1</text>
<text x="224.8" y="54.6">Matching 2</text>
<text x="248.9" y="54.6">Attenuator</text>
</g>
</svg>
